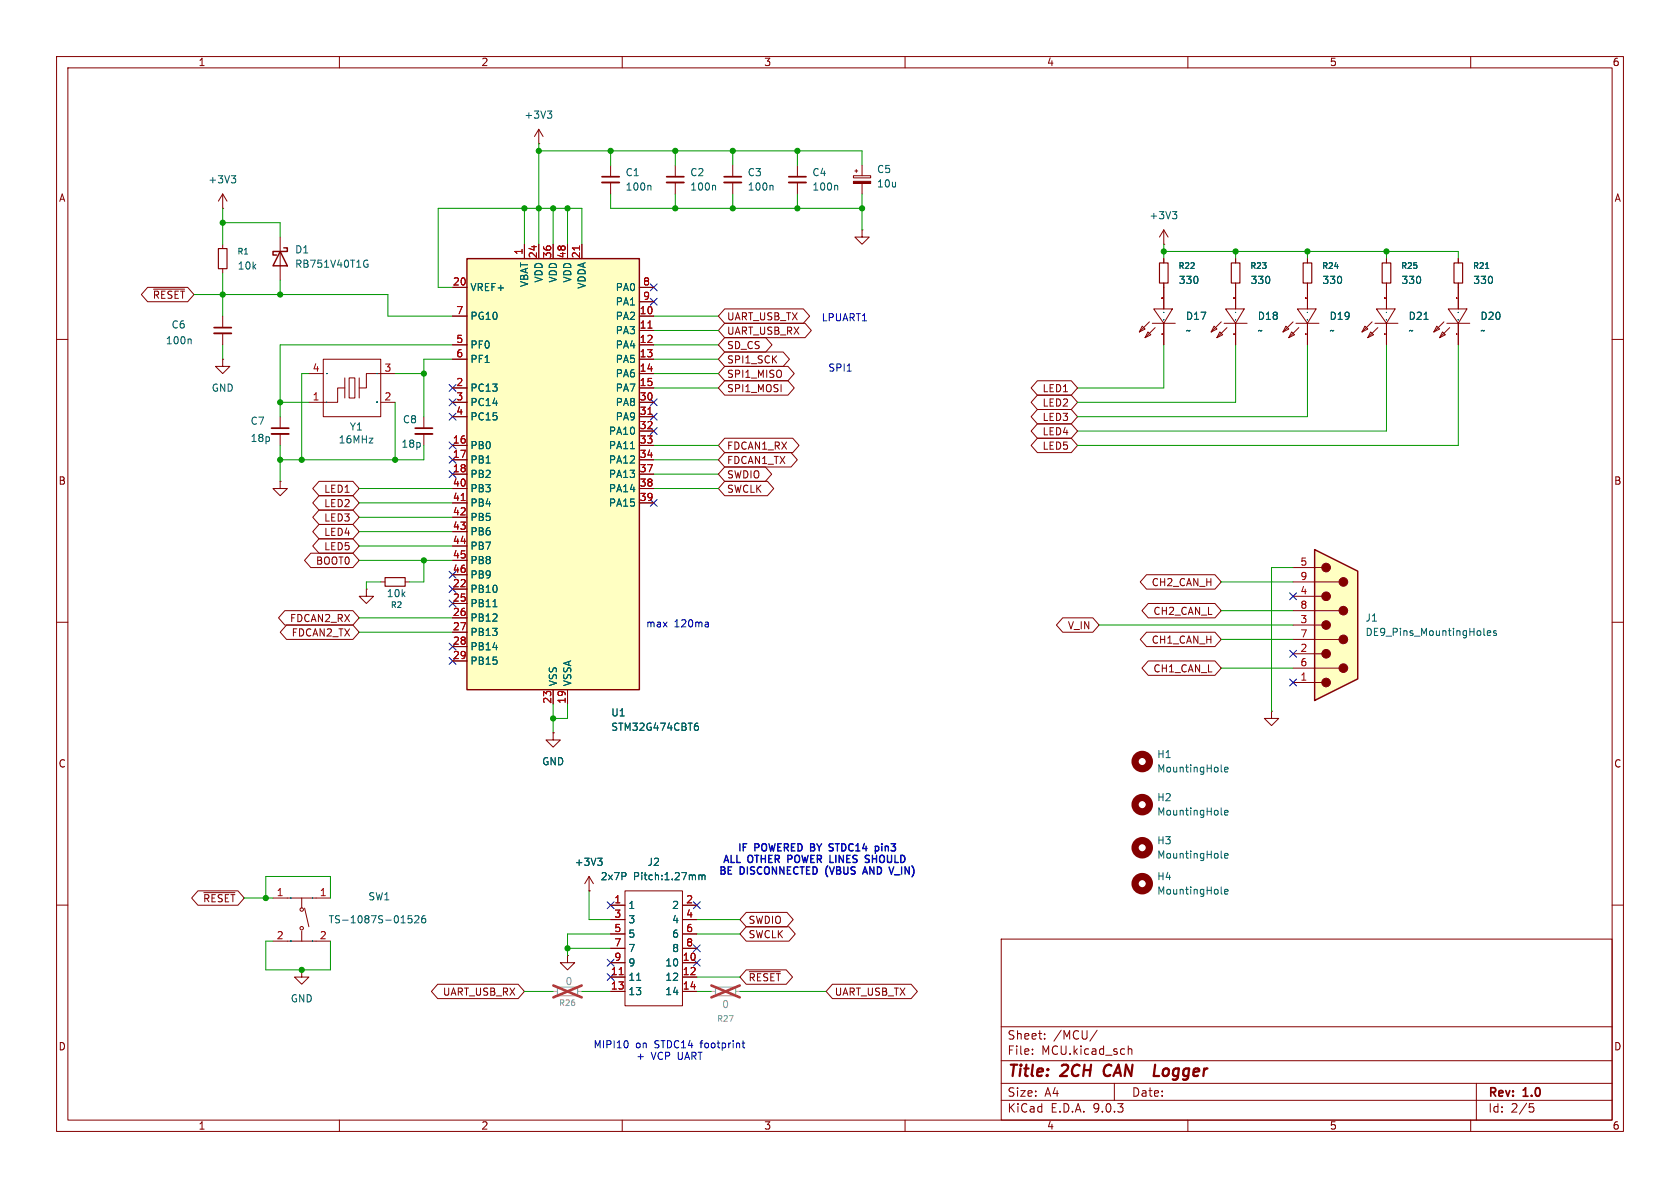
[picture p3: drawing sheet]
<svg xmlns="http://www.w3.org/2000/svg" width="297mm" height="210mm" viewBox="0 0 297 210" stroke-linecap="round" stroke-linejoin="round" font-family="sans-serif">
<g fill="none" stroke="#840000" stroke-width=".18">
<path d="M10 10h277v190h-277zM12 12h273v186h-273zM60 10v2M110 10v2M160 10v2M210 10v2M260 10v2M39.4 36.8h.1M39.4 34.3v2.5M39.4 34.3l-.8 1.3M39.4 34.3l.7 1.3M95.2 25.4h.1"/>
<path d="M95.2 22.9l-.7 1.2M95.2 22.9l.8 1.2M95.2 22.9v2.5M107.9 29.2v2M107.9 32.3v2M119.4 29.2v2M119.4 32.3v2M129.5 29.2v2M129.5 32.3v2M141 29.2v2M141 32.3v2M150.9 31.1h3v.3h-3z"/>
<path d="M151.1 30.2h.5M151.4 30v.5M152.4 29.2v1.9M152.4 32.4v1.9M39.4 43.2v.7M39.4 47.5v.8M39.4 55.9v2M39.4 58.9v2.1M152.4 40.6v1.3h1.3l-1.3 1.3-1.3-1.3h1.3M152.4 40.6h.1M201.9 57.7l.5 .5-1 .5zM202.9 58.7l.6 .5-1.1 .5z"/>
<path d="M203.2 56.9l-1.8 1.8M203.7 57.2h4.1M204 54.6h3.3l-1.6 2.6zM204.2 57.9l-1.8 1.8M205.7 43.2h.1M205.7 40.6l-.7 1.3M205.7 40.6l.8 1.3M205.7 40.6v2.6M205.7 45.7v.8M205.7 50v4.6M205.7 57.2v3.8M214.6 57.7l.5 .5-1 .5z"/>
<path d="M215.6 58.7l.6 .5-1.1 .5zM215.9 56.9l-1.8 1.8M216.4 57.2h4.1M216.7 54.6h3.3l-1.6 2.6zM216.9 57.9l-1.8 1.8M218.4 45.7v.8M218.4 50v4.6M218.4 57.2v3.8M227.3 57.7l.5 .5-1 .5zM228.3 58.7l.6 .5-1.1 .5zM228.6 56.9l-1.8 1.8M229.1 57.2h4.1"/>
<path d="M229.4 54.6h3.3l-1.6 2.6zM229.6 57.9l-1.8 1.8M231.1 45.7v.8M231.1 50v4.6M231.1 57.2v3.8M241.3 57.7l.5 .5-1 .5zM242.3 58.7l.5 .5-1 .5zM242.6 56.9l-1.8 1.8M243.1 57.2h4M243.3 54.6h3.3l-1.5 2.6zM243.6 57.9l-1.8 1.8M245.1 45.7v.8"/>
<path d="M245.1 50v4.6M245.1 57.2v3.8M254 57.7l.5 .5-1 .5zM255 58.7l.5 .5-1 .5zM255.3 56.9l-1.8 1.8M255.8 57.2h4M256 54.6h3.3l-1.5 2.6zM256.3 57.9l-1.8 1.8M257.8 45.7v.8M257.8 50v4.6M257.8 57.2v3.8M10 60h2"/>
<path d="M39.4 63.5v1.3h1.2l-1.2 1.2-1.3-1.2h1.3M39.4 63.5h.1M49.5 73.7v2M49.5 76.7v2M54.6 66h2.5M57.1 63.5h10.2v10.2h-10.2zM61 68.6h-1.3v2.5h-5.1M61 66.8v3.6M61.7 66.8h1v3.6h-1zM63.5 66.8v3.6M67.3 71.1h2.5M69.8 66h-5v2.6h-1.3"/>
<path d="M74.9 73.7v2M74.9 76.7v2M285 60h2M49.5 85.1v1.3h1.3l-1.3 1.2-1.2-1.2h1.2M49.5 85.1h.1M10 110h2M64.8 104.1v1.3h1.2l-1.2 1.3-1.3-1.3h1.3M64.8 104.1h.1M67.3 102.9h.8M71.6 102.9h.8M285 110h2M97.8 129.5v1.3h1.3l-1.3 1.3-1.3-1.3h1.3"/>
<path d="M97.8 129.5h.1M48.3 158.8h10.1M53.3 158.8v1.7M104.1 157.5h.1M104.1 154.9l-.7 1.3M104.1 154.9l.8 1.3M104.1 154.9v2.6M110.5 157.5h10.1v20.3h-10.1zM10 160h2M48.3 166.4h10.1M53.3 171.5v1.2h1.3l-1.3 1.3-1.2-1.3h1.2M53.3 171.5h.1"/>
<path d="M53.3 164.6v1.8M53.8 160.5l.8 3.3M100.3 168.9v1.3h1.3l-1.3 1.3-1.2-1.3h1.2M100.3 168.9h.1M107.9 160h2.6M107.9 162.6h2.6M107.9 165.1h2.6M107.9 167.6h2.6M107.9 170.2h2.6M107.9 172.7h2.6M107.9 175.3h2.6M120.6 160h2.6"/>
<path d="M120.6 162.6h2.6M120.6 165.1h2.6M120.6 167.6h2.6M120.6 170.2h2.6M120.6 172.7h2.6M120.6 175.3h2.6M177 166h108v32h-108zM285 160h2M60 198v2M110 198v2M160 198v2M177 194.5h108"/>
<path d="M177 191.5h108M177 187.5h108M177 181.5h108M182.5 186.3v.1M182.5 185.5v.1M184.7 183.6v.1M184.7 182.8v.1M194 182.1l-1.3 2M197 191.5v3M199.5 184.9v1.5M199.5 185.5l.2-.1 .3 .1 .1 .9M210 198v2"/>
<path d="M260 198v2M261 191.5v6.5M270.4 195.1h.7M270.5 195.7h.4l.3 .3-.2 .5-.5 .1"/>
<circle cx="53.3" cy="164.1" r=".3"/>
<circle cx="53.3" cy="160.8" r=".3"/>
</g>
<path d="M195.4 188.5a1.27 1.27 0 0 0 0 1.6M204.2 188.2l-.2 2h.9M205.7 189.1l-.2 .7 .2 .3" fill="none" stroke="#840000" stroke-width=".4"/>
<path d="M106.4 31.2h3.1M117.9 31.2h3M128 31.2h3.1M139.4 31.2h3.1M37.8 57.9h3.1M48 75.7h3.1M73.4 75.7h3.1" fill="none" stroke="#840000" stroke-width=".3"/>
<path d="M106.4 32.3h3.1M117.9 32.3h3M128 32.3h3.1M139.4 32.3h3.1M37.8 58.9h3.1M48 76.7h3.1M73.4 76.7h3.1" fill="none" stroke="#840000" stroke-width=".33"/>
<g fill="none" stroke="#006464" stroke-width=".18">
<path d="M96.8 19.6h.7l-.4 .5M40.9 31.1h.8l-.5 .4M41.4 31.5l.3 .3v.3l-.3 .2M97.3 20.1l.2 .3v.3l-.2 .2M114.9 32.8l.2 .1v.7M126.3 32.8l.2 .1v.7M136.5 32.8l.2 .1v.7M147.9 32.8l.2 .1v.7M207.3 37.4h.7l-.4 .5M207.8 37.9l.2 .2v.3l-.2 .3M33.6 59.9l.2 .2v.7M205.7 56.5h.1"/>
<path d="M205.7 55.2h.1M218.4 56.5h.1M218.4 55.2h.1M231.1 56.5h.1M231.1 55.2h.1M245.1 56.5h.1M245.1 55.2h.1M251.8 56.5h.7M257.8 56.5h.1M257.8 55.2h.1M262.6 47.5h.6M57.8 71.1h.1"/>
<path d="M57.8 66h.1M66.6 71.1h.1M66.7 66h.1M66.7 71.1h.1M66.7 71.1h-.1M215.9 136.3l.2 .2M216.5 136l.6-.1-.1-.2-.3-.1-.2 .2 .1 .6h.4M51.4 158.8h.1M51.4 158.7h.1M51.4 158.7v.1M55.3 158.8h.1M55.3 158.7v.1"/>
<path d="M55.3 158.7h.1M105.7 151.7h.7l-.4 .5M106.2 152.2l.2 .2v.3l-.2 .3M110.6 154.4v.4M123.6 154.7v.8M123.6 154.8l.3-.1 .2 .2M124.1 154.9l.2-.2h.3v.8M124.1 154.9v.6M215.9 151.5l.2 .2M215.9 157.9l.2 .2M215.9 143.9l.2 .2M216.5 151.3l.6-.1-.1-.3h-.3l-.2 .1 .1 .6h.4"/>
<path d="M216.5 143.7l.6-.2-.1-.2-.3-.1-.2 .2 .1 .6h.4M216.5 157.6l.6-.1-.1-.2-.3-.1-.2 .2 .1 .6h.4M51.4 166.4h.1M51.4 166.3v.1M55.3 166.4h.1M72.8 161.9h-.6l-.1 .6 .2-.1h.4l.1 .2v.4l-.2 .1-.5-.1M73.3 162l.5-.1 .3 .3-.8 .9h.8M75.1 161.9h-.3a.86 .86 0 0 0 0 1.2l.4-.1 .1-.4-.3-.2h-.2l-.3 .2M112.5 173.3h.8"/>
</g>
<path d="M38.6 43.9h1.5v3.6h-1.5zM205 46.5h1.5v3.5h-1.5zM217.7 46.5h1.5v3.5h-1.5zM230.4 46.5h1.5v3.5h-1.5zM244.3 46.5h1.6v3.5h-1.6zM257 46.5h1.6v3.5h-1.6zM68.1 102.1h3.5v1.5h-3.5z" fill="none" stroke="#840000" stroke-width=".2"/>
<g fill="none" stroke="#a90000" stroke-width=".18">
<path d="M205.4 59.1h.1M205.5 52.7h.1M218.1 59.1h.1M218.2 52.7h.1M230.8 59.1h.1M230.8 52.7h.1M230.9 52.7h-.1M230.9 52.7h.1M230.9 59v.1M244.8 59.1h.1M244.8 52.7h.1M244.8 59v.1"/>
<path d="M257.5 59.1h.1M257.5 52.7h.1M109.5 172.3h.7"/>
</g>
<path d="M150.9 32.1h3v.3h-3z" fill="#840000" stroke="#840000" stroke-width=".18"/>
<g fill="none" stroke="#840000" stroke-width="1.3">
<circle cx="201.9" cy="134.6" r="1.27"/>
<circle cx="201.9" cy="142.2" r="1.27"/>
<circle cx="201.9" cy="149.9" r="1.27"/>
<circle cx="201.9" cy="156.2" r="1.27"/>
</g>
<path d="M98.6 174.5h3.5v1.5h-3.5z" fill="none" stroke="#a1a1a1" stroke-width=".2"/>
<path d="M97.8 175.3h.8M102.1 175.3h.8" fill="none" stroke="#a1a1a1" stroke-width=".18"/>
<path d="M97.8 174.2l5 2.1M102.8 174.2l-5 2.1" fill="none" stroke="#e12e31" stroke-width=".46"/>
<path d="M232.4 97.2l7.6 3.8v19l-7.6 3.8z" fill="#ffffc2"/>
<path d="M228.6 100.3h5.1M228.6 102.9h8.1M228.6 105.4h5.1M228.6 108h8.1M228.6 110.5h5.1M228.6 113h8.1M228.6 115.6h5.1M228.6 118.1h8.1M224.8 125.7v1.3h1.3l-1.3 1.3-1.3-1.3h1.3M224.8 125.7h.1M228.6 120.7h5.1" fill="none" stroke="#840000" stroke-width=".18"/>
<path d="M232.4 97.2l7.6 3.8v19l-7.6 3.8z" fill="none" stroke="#840000" stroke-width=".25"/>
<g fill="#840000" stroke="#840000" stroke-width=".18">
<circle cx="234.4" cy="100.3" r=".76"/>
<circle cx="234.4" cy="105.4" r=".76"/>
<circle cx="234.4" cy="110.5" r=".76"/>
<circle cx="234.4" cy="115.6" r=".76"/>
<circle cx="234.4" cy="120.6" r=".76"/>
<circle cx="237.5" cy="102.9" r=".76"/>
<circle cx="237.5" cy="107.9" r=".76"/>
<circle cx="237.5" cy="113" r=".76"/>
<circle cx="237.5" cy="118.1" r=".76"/>
</g>
<path d="M262.4 112.3h.1M262.9 111.9l.6-.1v-.2l-.4-.1-.2 .2 .1 .6h.5M264.5 111.6l-.3-.1-.2 .2 .1 .2 .4 .1v.3h-.5" fill="none" stroke="#006464" stroke-width=".18"/>
<path d="M82.5 45.7h30.5v76.2h-30.5z" fill="#ffffc2"/>
<path d="M49.5 44.5l1.3 2.5h-2.5zM50.2 43.8h.6v.7h-2.5v.6h.6M82.5 45.7h30.5v76.2h-30.5z" fill="none" stroke="#840000" stroke-width=".25"/>
<g fill="none" stroke="#840000" stroke-width=".18">
<path d="M26.1 50.8h7.1l1.1 1.3-1.1 1.2h-7.1l-1.1-1.2zM27.1 51.1h5.5M49.5 41.9v7.6M80 50.8h2.5M80 55.9h2.5M92.7 43.2v2.5M95.2 43.2v2.5M97.8 43.2v2.5M100.3 43.2v2.5M102.9 43.2v2.5M113 50.8h2.6M113 55.9h2.6"/>
<path d="M113 53.3h2.6M113 58.4h2.6M128.1 59.7h7.3l1.1 1.3-1.1 1.2h-7.3l-1.1-1.2zM128.1 57.1h14.2l1.1 1.3-1.1 1.3h-14.2l-1.1-1.3zM128.1 54.6h13.9l1.1 1.3-1.1 1.3h-13.9l-1.1-1.3zM205.7 45.7v.8M205.7 50v4.6M205.7 57.2v3.8M218.4 45.7v.8M218.4 50v4.6M218.4 57.2v3.8M231.1 45.7v.8"/>
<path d="M231.1 50v4.6M231.1 57.2v3.8M245.1 45.7v.8M245.1 50v4.6M245.1 57.2v3.8M257.8 45.7v.8M257.8 50v4.6M257.8 57.2v3.8M80 61h2.5M80 63.5h2.5M80 68.6h2.5M80 71.1h2.5"/>
<path d="M80 73.7h2.5M80 78.7h2.5M113 61h2.6M113 63.5h2.6M113 68.6h2.6M113 71.1h2.6M113 73.7h2.6M113 78.7h2.6M113 66h2.6M113 76.2h2.6M128.1 62.2h10.4l1.1 1.3-1.1 1.3h-10.4l-1.1-1.3zM128.1 77.5h12l1.2 1.2-1.2 1.3h-12l-1.1-1.3z"/>
<path d="M128.1 67.3h11.2l1.1 1.3-1.1 1.3h-11.2l-1.1-1.3zM128.1 64.8h11.2l1.1 1.2-1.1 1.3h-11.2l-1.1-1.3zM183.4 77.5h6l1.1 1.2-1.1 1.3h-6l-1.1-1.3zM183.4 72.4h6l1.1 1.3-1.1 1.2h-6l-1.1-1.2zM183.4 74.9h6l1.1 1.3-1.1 1.3h-6l-1.1-1.3zM183.4 69.8h6l1.1 1.3-1.1 1.3h-6l-1.1-1.3zM183.4 67.3h6l1.1 1.3-1.1 1.3h-6l-1.1-1.3zM54.9 97.8h7.5l1.1 1.3-1.1 1.2h-7.5l-1.1-1.2zM56.4 85.1h6l1.1 1.3-1.1 1.2h-6l-1.1-1.2zM56.4 90.2h6l1.1 1.2-1.1 1.3h-6l-1.1-1.3zM56.4 87.6h6l1.1 1.3-1.1 1.3h-6l-1.1-1.3zM56.4 95.2h6l1.1 1.3-1.1 1.3h-6l-1.1-1.3z"/>
<path d="M56.4 92.7h6l1.1 1.3-1.1 1.3h-6l-1.1-1.3zM80 81.3h2.5M80 83.8h2.5M80 86.4h2.5M80 88.9h2.5M80 91.4h2.5M80 94h2.5M80 96.5h2.5M80 99.1h2.5M113 81.3h2.6M113 83.8h2.6M113 86.4h2.6"/>
<path d="M113 88.9h2.6M128.1 85.1h7.6l1.1 1.3-1.1 1.2h-7.6l-1.1-1.2zM128.1 80h11.7l1.2 1.3-1.2 1.3h-11.7l-1.1-1.3zM128.1 82.5h7.2l1.1 1.3-1.1 1.3h-7.2l-1.1-1.3zM50.4 107.9h12l1.1 1.3-1.1 1.3h-12l-1.2-1.3zM50.7 110.5h11.7l1.1 1.3-1.1 1.2h-11.7l-1.2-1.2zM80 101.6h2.5M80 104.1h2.5M80 106.7h2.5M80 109.2h2.5M80 111.8h2.5M80 114.3h2.5"/>
<path d="M80 116.8h2.5M187.9 109.2h5.3l1.1 1.3-1.1 1.3h-5.3l-1.1-1.3zM202.7 101.6h12.1l1.1 1.3-1.1 1.2h-12.1l-1.1-1.2zM202.7 111.8h12.1l1.1 1.2-1.1 1.3h-12.1l-1.1-1.3zM203 116.8h11.8l1.1 1.3-1.1 1.3h-11.8l-1.1-1.3zM203 106.7h11.8l1.1 1.3-1.1 1.2h-11.8l-1.1-1.2zM97.8 129.5h.1M97.8 121.9v2.6M100.3 121.9v2.6M35 157.5h7.1l1.1 1.3-1.1 1.2h-7.1l-1.1-1.2zM36 157.8h5.5M104.1 157.5h.1"/>
<path d="M77.4 174h14.2l1.1 1.3-1.1 1.2h-14.2l-1.1-1.2zM107.9 160h2.6M107.9 162.6h2.6M107.9 165.1h2.6M107.9 167.6h2.6M107.9 170.2h2.6M107.9 172.7h2.6M107.9 175.3h2.6M120.6 160h2.6M120.6 162.6h2.6M120.6 165.1h2.6M120.6 167.6h2.6"/>
<path d="M120.6 170.2h2.6M120.6 172.7h2.6M120.6 175.3h2.6M131.9 171.4h7.1l1.1 1.3-1.1 1.3h-7.1l-1.1-1.3zM131.9 163.8h7.6l1.1 1.3-1.1 1.3h-7.6l-1.1-1.3zM131.9 161.3h7.2l1.1 1.3-1.1 1.2h-7.2l-1.1-1.2zM132.5 171.8h5.5M147.2 174h13.9l1.1 1.3-1.1 1.2h-13.9l-1.2-1.2z"/>
</g>
<g fill="none" stroke="#a90000" stroke-width=".18">
<path d="M102.5 43.5v.7M114.5 58h.8M205.4 59.1h.1M205.5 52.7h.1M218.1 59.1h.1M218.2 52.7h.1M230.8 59.1h.1M230.8 52.7h.1M230.9 52.7h-.1M230.9 52.7h.1M230.9 59v.1M244.8 59.1h.1"/>
<path d="M244.8 52.7h.1M244.8 59v.1M257.5 59.1h.1M257.5 52.7h.1M114.5 73.2h.8M81.5 88.5h.7M109.5 172.3h.7"/>
</g>
<g fill="none" stroke="#006464" stroke-width=".18">
<path d="M64.5 46h.5M64.8 46.7h.3v.4l-.3 .2-.3-.1M205.7 56.5h.1M205.7 55.2h.1M218.4 56.5h.1M218.4 55.2h.1M231.1 56.5h.1M231.1 55.2h.1M245.1 56.5h.1M245.1 55.2h.1M251.8 56.5h.7M257.8 56.5h.1"/>
<path d="M257.8 55.2h.1M262.6 47.5h.6M111.5 79.3h.7M87.1 107.3h.8M123 128.3h.2l.3 .3-.1 .4-.4 .1M123.4 127.8l-.4 .1M105.7 151.7h.7l-.4 .5M106.2 152.2l.2 .2v.3l-.2 .3M110.6 154.4v.4M123.6 154.7v.8M123.6 154.8l.3-.1 .2 .2M124.1 154.9l.2-.2h.3v.8"/>
<path d="M124.1 154.9v.6M112.5 173.3h.8"/>
</g>
<path d="M126.5 174.5h3.5v1.5h-3.5z" fill="none" stroke="#a1a1a1" stroke-width=".2"/>
<path d="M125.7 175.3h.8M130 175.3h.8" fill="none" stroke="#a1a1a1" stroke-width=".18"/>
<path d="M125.8 174.2l5 2.1M130.8 174.2l-5 2.1" fill="none" stroke="#e12e31" stroke-width=".46"/>
<g fill="none" stroke="#009600" stroke-width=".18">
<path d="M39.4 39.4h10.1v2.5M39.4 36.8v6.4M92.7 36.8v6.4M95.2 25.4v17.8M95.2 26.7h57.2v2.5M97.8 36.8v6.4M100.3 36.8v6.4M107.9 34.3v2.5h44.5M107.9 26.7v2.5M119.4 26.7v2.5M119.4 34.3v2.5M129.5 26.7v2.5"/>
<path d="M129.5 34.3v2.5M141 26.7v2.5M141 34.3v2.5M152.4 34.3v6.3M34.3 52.1h34.3v3.8h11.4M39.4 48.3v7.6M49.5 49.5v2.6M102.9 43.2v-6.4h-25.4v14h2.5M115.6 55.9h11.4M115.6 58.4h11.4M205.7 44.5h52.1v1.2M205.7 43.2v2.5"/>
<path d="M218.4 44.5v1.2M231.1 44.5v1.2M245.1 44.5v1.2M39.4 61v2.5M49.5 78.7v6.4M49.5 71.1h5.1M54.6 66h-1.3v15.3M69.8 66h5.1M69.8 71.1v10.2M74.9 78.7v2.6h-25.4M80 63.5h-5.1v10.2M80 61h-30.5v12.7"/>
<path d="M115.6 66h11.4M115.6 61h11.4M115.6 63.5h11.4M115.6 68.6h11.4M115.6 78.7h11.4M205.7 61v7.6h-15.2M218.4 61v10.1h-27.9M231.1 61v12.7h-40.6M245.1 61v15.2h-54.6M257.8 61v17.7h-67.3M63.5 86.4h16.5M63.5 99.1h16.5"/>
<path d="M63.5 94h16.5M63.5 88.9h16.5M63.5 96.5h16.5M63.5 91.4h16.5M74.9 99.1v3.8h-2.5M115.6 83.8h11.4M115.6 86.4h11.4M115.6 81.3h11.4M63.5 111.8h16.5M63.5 109.2h16.5M67.3 102.9h-2.5v1.2M194.3 110.5h34.3"/>
<path d="M215.9 102.9h12.7M215.9 108h12.7M215.9 113h12.7M215.9 118.1h12.7M228.6 100.3h-3.8v25.4M97.8 124.5v5M100.3 124.5v2.5h-2.5M43.2 158.8h5.1M47 158.8v-3.9h11.4v3.9M104.1 157.5v5.1h3.8M48.3 166.4h-1.3v5.1h11.4v-5.1M92.7 175.3h5.1"/>
<path d="M100.3 167.6h7.6M102.9 175.3h5M107.9 165.1h-7.6v3.8M123.2 175.3h2.5M123.2 172.7h7.6M123.2 162.6h7.6M123.2 165.1h7.6M130.8 175.3h15.2"/>
</g>
<g fill="none" stroke="#000084" stroke-width=".18">
<path d="M115 52.7l1.2 1.2M115 50.2l1.2 1.2M116.2 52.7l-1.2 1.2M116.2 50.2l-1.2 1.2M79.4 78.1l1.2 1.2M79.4 68l1.2 1.2M79.4 70.5l1.2 1.2M79.4 73.1l1.2 1.2M80.6 78.1l-1.2 1.2M80.6 68l-1.2 1.2M80.6 70.5l-1.2 1.2M80.6 73.1l-1.2 1.2"/>
<path d="M115 70.5l1.2 1.2M115 73.1l1.2 1.2M115 75.6l1.2 1.2M116.2 70.5l-1.2 1.2M116.2 73.1l-1.2 1.2M116.2 75.6l-1.2 1.2M79.4 80.7l1.2 1.2M79.4 83.2l1.2 1.2M80.6 80.7l-1.2 1.2M80.6 83.2l-1.2 1.2M115 88.3l1.2 1.2M116.2 88.3l-1.2 1.2"/>
<path d="M79.4 116.2l1.2 1.2M79.4 113.7l1.2 1.2M79.4 106.1l1.2 1.2M79.4 103.5l1.2 1.2M79.4 101l1.2 1.2M80.6 106.1l-1.2 1.2M80.6 116.2l-1.2 1.2M80.6 113.7l-1.2 1.2M80.6 103.5l-1.2 1.2M80.6 101l-1.2 1.2M228 104.8l1.2 1.2M228 115l1.2 1.2"/>
<path d="M229.2 104.8l-1.2 1.2M229.2 115l-1.2 1.2M228 120l1.2 1.3M229.2 120l-1.2 1.3M107.3 159.4l1.3 1.2M108.6 159.4l-1.3 1.2M122.6 159.4l1.2 1.2M123.8 159.4l-1.2 1.2M107.3 169.6l1.3 1.2M107.3 172.1l1.3 1.2M108.6 169.6l-1.3 1.2M108.6 172.1l-1.3 1.2"/>
<path d="M122.6 167l1.2 1.2M122.6 169.6l1.2 1.2M123.8 167l-1.2 1.2M123.8 169.6l-1.2 1.2"/>
</g>
<path d="M149.8 65.6h.7M125.1 110l.1 .2v.6M125.2 110.8h-.1M125.2 110.3h-.1M111 184.2v.8M131.2 184.4h.5M131.4 184v1.1l.3 .1" fill="none" stroke="#0000c2" stroke-width=".18"/>
<path d="M146.7 152.5h.6M146.8 150.4h.3M146.8 149.8h.3M146.8 149.2h.3M152.5 154.5l.4-1.3 .5 1.3M152.6 154.2h.6M153.4 151.9l.3 .2-.3 .4M154.9 149.6h.3l.2 .2-.1 .5-.4 .1M158.1 154.6h1" fill="none" stroke="#0000c2" stroke-width=".25"/>
<g fill="#009600" stroke="#009600" stroke-width=".18">
<circle cx="245.1" cy="44.5" r=".46"/>
<circle cx="231.1" cy="44.5" r=".46"/>
<circle cx="218.4" cy="44.5" r=".46"/>
<circle cx="205.7" cy="44.5" r=".46"/>
<circle cx="97.8" cy="127" r=".46"/>
<circle cx="74.9" cy="99.1" r=".46"/>
<circle cx="74.9" cy="66" r=".46"/>
<circle cx="39.4" cy="39.4" r=".46"/>
<circle cx="49.5" cy="52.1" r=".46"/>
<circle cx="39.4" cy="52.1" r=".46"/>
<circle cx="53.3" cy="81.3" r=".46"/>
<circle cx="49.5" cy="81.3" r=".46"/>
<circle cx="49.5" cy="71.1" r=".46"/>
<circle cx="92.7" cy="36.8" r=".46"/>
<circle cx="69.8" cy="81.3" r=".46"/>
<circle cx="100.3" cy="167.6" r=".46"/>
<circle cx="47" cy="158.8" r=".46"/>
<circle cx="53.3" cy="171.5" r=".46"/>
<circle cx="95.2" cy="26.7" r=".46"/>
<circle cx="97.8" cy="36.8" r=".46"/>
<circle cx="95.2" cy="36.8" r=".46"/>
<circle cx="141" cy="26.7" r=".46"/>
<circle cx="129.5" cy="26.7" r=".46"/>
<circle cx="119.4" cy="26.7" r=".46"/>
<circle cx="100.3" cy="36.8" r=".46"/>
<circle cx="107.9" cy="26.7" r=".46"/>
<circle cx="141" cy="36.8" r=".46"/>
<circle cx="152.4" cy="36.8" r=".46"/>
<circle cx="119.4" cy="36.8" r=".46"/>
<circle cx="129.5" cy="36.8" r=".46"/>
</g>
<g font-size="2.8" fill="#840000">
<text x="178" y="190.9">Title:</text>
<text x="187.7" y="190.9">2CH</text>
<text x="196" y="190.9">CAN</text>
<text x="206.4" y="190.9">Logger</text>
</g>
<g font-size="2.1" fill="#840000">
<text x="178" y="184">Sheet:</text>
<text x="186.2" y="184">/MCU/</text>
<text x="178" y="186.7">File:</text>
<text x="184.1" y="186.7">MCU.kicad_sch</text>
<text x="178" y="196.9">KiCad</text>
<text x="178" y="194.1">Size:</text>
<text x="184.7" y="194.1">A4</text>
<text x="185.7" y="196.9">E.D.A.</text>
<text x="193.3" y="196.9">9.0.3</text>
<text x="200" y="194.1">Date:</text>
<text x="263" y="194.3">Rev:</text>
<text x="263" y="196.9">Id:</text>
<text x="267.1" y="196.9">2/5</text>
<text x="269.4" y="194.3">1.0</text>
</g>
<g font-size="1.8" fill="#840000">
<text x="35" y="11.9">1</text>
<text x="85" y="11.9">2</text>
<text x="135" y="11.9">3</text>
<text x="185" y="11.9">4</text>
<text x="235" y="11.9">5</text>
<text x="285" y="11.9">6</text>
<text x="10.3" y="35.9">A</text>
<text x="285.3" y="35.9">A</text>
<text x="26.9" y="53">~{RESET}</text>
<text x="128.4" y="59.4">UART_USB_RX</text>
<text x="128.4" y="56.8">UART_USB_TX</text>
<text x="128.4" y="64.5">SPI1_SCK</text>
<text x="128.4" y="61.9">SD_CS</text>
<text x="128.4" y="69.5">SPI1_MOSI</text>
<text x="128.4" y="67">SPI1_MISO</text>
<text x="184.2" y="69.5">LED1</text>
<text x="184.2" y="74.6">LED3</text>
<text x="184.2" y="77.2">LED4</text>
<text x="184.2" y="72.1">LED2</text>
<text x="128.4" y="82.2">FDCAN1_TX</text>
<text x="128.4" y="79.7">FDCAN1_RX</text>
<text x="184.2" y="79.7">LED5</text>
<text x="10.3" y="85.9">B</text>
<text x="57.2" y="87.3">LED1</text>
<text x="57.2" y="89.9">LED2</text>
<text x="128.4" y="87.3">SWCLK</text>
<text x="128.4" y="84.8">SWDIO</text>
<text x="285.3" y="85.9">B</text>
<text x="57.2" y="92.4">LED3</text>
<text x="57.2" y="94.9">LED4</text>
<text x="55.8" y="100">BOOT0</text>
<text x="57.2" y="97.5">LED5</text>
<text x="203.5" y="103.8">CH2_CAN_H</text>
<text x="51.2" y="110.2">FDCAN2_RX</text>
<text x="51.5" y="112.7">FDCAN2_TX</text>
<text x="188.7" y="111.4">V_IN</text>
<text x="203.5" y="114">CH1_CAN_H</text>
<text x="203.8" y="108.9">CH2_CAN_L</text>
<text x="203.8" y="119.1">CH1_CAN_L</text>
<text x="10.3" y="135.9">C</text>
<text x="285.3" y="135.9">C</text>
<text x="35.8" y="159.7">~{RESET}</text>
<text x="132.2" y="166.1">SWCLK</text>
<text x="132.2" y="163.5">SWDIO</text>
<text x="132.2" y="173.7">~{RESET}</text>
<text x="78.2" y="176.2">UART_USB_RX</text>
<text x="147.5" y="176.2">UART_USB_TX</text>
<text x="10.3" y="185.9">D</text>
<text x="285.3" y="185.9">D</text>
<text x="35" y="199.9">1</text>
<text x="85" y="199.9">2</text>
<text x="135" y="199.9">3</text>
<text x="185" y="199.9">4</text>
<text x="235" y="199.9">5</text>
<text x="285" y="199.9">6</text>
</g>
<g font-size="1.8" fill="#006464">
<text x="92.6" y="21.2">+3V3</text>
<text x="36.7" y="32.6">+3V3</text>
<text x="110.5" y="31.3">C1</text>
<text x="110.5" y="33.9">100n</text>
<text x="121.9" y="31.3">C2</text>
<text x="121.9" y="33.9">100n</text>
<text x="132.1" y="31.3">C3</text>
<text x="132.1" y="33.9">100n</text>
<text x="143.5" y="31.3">C4</text>
<text x="143.5" y="33.9">100n</text>
<text x="154.9" y="30.8">C5</text>
<text x="154.9" y="33.3">10u</text>
<text x="203.1" y="39">+3V3</text>
<text x="41.9" y="47.9">10k</text>
<text x="52.1" y="45">D1</text>
<text x="52.1" y="47.5">RB751V40T1G</text>
<text x="83.1" y="51.7">VREF+</text>
<text x="93.6" y="50.8" transform="rotate(-90 93.6 50.8)">VBAT</text>
<text x="96.1" y="50.1" transform="rotate(-90 96.1 50.1)">VDD</text>
<text x="98.7" y="50.1" transform="rotate(-90 98.7 50.1)">VDD</text>
<text x="101.2" y="50.1" transform="rotate(-90 101.2 50.1)">VDD</text>
<text x="103.7" y="51.1" transform="rotate(-90 103.7 51.1)">VDDA</text>
<text x="108.8" y="51.7">PA0</text>
<text x="208.3" y="50.4">330</text>
<text x="221" y="50.4">330</text>
<text x="233.7" y="50.4">330</text>
<text x="247.7" y="50.4">330</text>
<text x="260.4" y="50.4">330</text>
<text x="30.2" y="58.3">C6</text>
<text x="83.1" y="56.7">PG10</text>
<text x="108.8" y="54.2">PA1</text>
<text x="108.8" y="56.7">PA2</text>
<text x="108.8" y="59.3">PA3</text>
<text x="209.6" y="59.3">~</text>
<text x="209.6" y="56.7">D17</text>
<text x="222.3" y="59.3">~</text>
<text x="222.3" y="56.7">D18</text>
<text x="235" y="59.3">~</text>
<text x="235" y="56.7">D19</text>
<text x="248.9" y="59.3">~</text>
<text x="248.9" y="56.7">D21</text>
<text x="261.6" y="59.3">~</text>
<text x="261.6" y="56.7">D20</text>
<text x="29.2" y="61.1">100n</text>
<text x="83.1" y="61.8">PF0</text>
<text x="83.1" y="64.4">PF1</text>
<text x="108.8" y="61.8">PA4</text>
<text x="108.8" y="64.4">PA5</text>
<text x="37.3" y="69.4">GND</text>
<text x="83.1" y="69.4">PC13</text>
<text x="83.1" y="72">PC14</text>
<text x="108.8" y="66.9">PA6</text>
<text x="108.8" y="69.4">PA7</text>
<text x="108.8" y="72">PA8</text>
<text x="44.2" y="75.3">C7</text>
<text x="61.7" y="76.3">Y1</text>
<text x="71.1" y="75">C8</text>
<text x="83.1" y="74.5">PC15</text>
<text x="107.5" y="77.1">PA10</text>
<text x="108.8" y="74.5">PA9</text>
<text x="44.2" y="78.3">18p</text>
<text x="59.8" y="78.6">16MHz</text>
<text x="70.9" y="79.3">18p</text>
<text x="83.1" y="79.6">PB0</text>
<text x="83.1" y="82.1">PB1</text>
<text x="107.5" y="79.6">PA11</text>
<text x="107.5" y="82.1">PA12</text>
<text x="83.1" y="84.7">PB2</text>
<text x="83.1" y="87.2">PB3</text>
<text x="83.1" y="89.8">PB4</text>
<text x="107.5" y="84.7">PA13</text>
<text x="107.5" y="87.2">PA14</text>
<text x="107.5" y="89.8">PA15</text>
<text x="83.1" y="92.3">PB5</text>
<text x="83.1" y="94.8">PB6</text>
<text x="83.1" y="97.4">PB7</text>
<text x="83.1" y="99.9">PB8</text>
<text x="68.3" y="105.8">10k</text>
<text x="83.1" y="102.5">PB9</text>
<text x="83.1" y="105">PB10</text>
<text x="83.1" y="107.5">PB11</text>
<text x="83.1" y="110.1">PB12</text>
<text x="83.1" y="112.6">PB13</text>
<text x="241.3" y="110.1">J1</text>
<text x="241.3" y="112.6">DE9_Pins_MountingHoles</text>
<text x="83.1" y="115.2">PB14</text>
<text x="83.1" y="117.7">PB15</text>
<text x="98.7" y="121.4" transform="rotate(-90 98.7 121.4)">VSS</text>
<text x="101.2" y="121.4" transform="rotate(-90 101.2 121.4)">VSSA</text>
<text x="108" y="129.4">STM32G474CBT6</text>
<text x="108" y="126.8">U1</text>
<text x="95.8" y="135.5">GND</text>
<text x="204.5" y="134.2">H1</text>
<text x="204.5" y="136.8">MountingHole</text>
<text x="204.5" y="141.8">H2</text>
<text x="204.5" y="149.5">H3</text>
<text x="204.5" y="144.4">MountingHole</text>
<text x="101.5" y="153.3">+3V3</text>
<text x="106.1" y="155.8">2x7P</text>
<text x="112" y="155.8">Pitch:1.27mm</text>
<text x="114.4" y="153.3">J2</text>
<text x="204.5" y="152">MountingHole</text>
<text x="204.5" y="155.8">H4</text>
<text x="65" y="159.4">SW1</text>
<text x="111" y="160.9">1</text>
<text x="118.7" y="160.9">2</text>
<text x="204.5" y="158.3">MountingHole</text>
<text x="58" y="163.4">TS-1087S-01526</text>
<text x="111" y="163.4">3</text>
<text x="111" y="166">5</text>
<text x="118.7" y="163.4">4</text>
<text x="118.7" y="166">6</text>
<text x="111" y="168.5">7</text>
<text x="111" y="171">9</text>
<text x="111" y="173.6">11</text>
<text x="117.5" y="171">10</text>
<text x="117.5" y="173.6">12</text>
<text x="118.7" y="168.5">8</text>
<text x="51.3" y="177.4">GND</text>
<text x="111" y="176.1">13</text>
<text x="117.5" y="176.1">14</text>
</g>
<g font-size="1.8" fill="#a90000">
<text x="92.5" y="45.2" transform="rotate(-90 92.5 45.2)">1</text>
<text x="95" y="45.8" transform="rotate(-90 95 45.8)">24</text>
<text x="97.5" y="45.8" transform="rotate(-90 97.5 45.8)">36</text>
<text x="100.1" y="45.8" transform="rotate(-90 100.1 45.8)">48</text>
<text x="102.6" y="45.8" transform="rotate(-90 102.6 45.8)">21</text>
<text x="80" y="50.5">20</text>
<text x="113.6" y="50.5">8</text>
<text x="113.6" y="53.1">9</text>
<text x="80.6" y="55.6">7</text>
<text x="113" y="55.6">10</text>
<text x="113" y="58.2">11</text>
<text x="55.2" y="65.8">4</text>
<text x="67.9" y="65.8">3</text>
<text x="80.6" y="60.7">5</text>
<text x="80.6" y="63.2">6</text>
<text x="113" y="60.7">12</text>
<text x="113" y="63.2">13</text>
<text x="113" y="65.8">14</text>
<text x="55.2" y="70.9">1</text>
<text x="67.9" y="70.9">2</text>
<text x="80.6" y="68.3">2</text>
<text x="80.6" y="70.9">3</text>
<text x="113" y="68.3">15</text>
<text x="113" y="70.9">30</text>
<text x="80.6" y="73.4">4</text>
<text x="113" y="73.4">31</text>
<text x="113" y="75.9">32</text>
<text x="80" y="78.5">16</text>
<text x="80" y="81">17</text>
<text x="80" y="83.6">18</text>
<text x="113" y="78.5">33</text>
<text x="113" y="81">34</text>
<text x="113" y="83.6">37</text>
<text x="80" y="86.1">40</text>
<text x="80" y="88.6">41</text>
<text x="113" y="86.1">38</text>
<text x="113" y="88.6">39</text>
<text x="80" y="91.2">42</text>
<text x="80" y="93.7">43</text>
<text x="80" y="96.3">44</text>
<text x="80" y="98.8">45</text>
<text x="80" y="101.3">46</text>
<text x="229.8" y="100.1">5</text>
<text x="80" y="103.9">22</text>
<text x="80" y="106.4">25</text>
<text x="229.8" y="102.6">9</text>
<text x="229.8" y="105.2">4</text>
<text x="229.8" y="107.7">8</text>
<text x="80" y="109">26</text>
<text x="80" y="111.5">27</text>
<text x="229.8" y="110.2">3</text>
<text x="229.8" y="112.8">7</text>
<text x="80" y="114">28</text>
<text x="80" y="116.6">29</text>
<text x="229.8" y="115.3">2</text>
<text x="229.8" y="117.9">6</text>
<text x="97.5" y="124.5" transform="rotate(-90 97.5 124.5)">23</text>
<text x="100.1" y="124.5" transform="rotate(-90 100.1 124.5)">19</text>
<text x="229.8" y="120.4">1</text>
<text x="48.8" y="158.5">1</text>
<text x="56.4" y="158.5">1</text>
<text x="108.5" y="159.8">1</text>
<text x="121.2" y="159.8">2</text>
<text x="48.8" y="166.1">2</text>
<text x="56.4" y="166.1">2</text>
<text x="108.5" y="162.3">3</text>
<text x="108.5" y="164.8">5</text>
<text x="108.5" y="167.4">7</text>
<text x="121.2" y="162.3">4</text>
<text x="121.2" y="164.8">6</text>
<text x="121.2" y="167.4">8</text>
<text x="107.9" y="172.5">11</text>
<text x="108.5" y="169.9">9</text>
<text x="120.6" y="169.9">10</text>
<text x="120.6" y="172.5">12</text>
<text x="107.9" y="175">13</text>
<text x="120.6" y="175">14</text>
</g>
<g font-size="1.8" fill="#0000c2">
<text x="145.2" y="57">LPUART1</text>
<text x="146.3" y="65.9">SPI1</text>
<text x="114.1" y="111.1">max</text>
<text x="119.2" y="111.1">120ma</text>
<text x="126.9" y="155">BE</text>
<text x="127.6" y="152.9">ALL OTHER</text>
<text x="130.2" y="150.9">IF</text>
<text x="130.8" y="155">DISCONNECTED</text>
<text x="133.4" y="150.9">POWERED BY</text>
<text x="139.8" y="152.9">POWER</text>
<text x="146.4" y="155">(VBUS</text>
<text x="147.6" y="150.9">STDC14</text>
<text x="147.7" y="152.9">LINES</text>
<text x="153.7" y="155">AND</text>
<text x="154.5" y="152.9">SHOULD</text>
<text x="156.2" y="150.9">pin3</text>
<text x="158.8" y="155">V_IN)</text>
<text x="104.8" y="185.5">MIPI10</text>
<text x="112.4" y="185.5">on</text>
<text x="115.8" y="185.5">STDC14</text>
<text x="124.1" y="185.5">footprint</text>
<text x="112.4" y="187.6">+</text>
<text x="115.1" y="187.6">VCP UART</text>
</g>
<g font-size="1.8" fill="#989898">
<text x="99.9" y="174.3">0</text>
<text x="127.6" y="178.4">0</text>
</g>
<g font-size="1.4" fill="#006464">
<text x="41.9" y="45.2">R1</text>
<text x="208.2" y="47.7">R22</text>
<text x="220.9" y="47.7">R23</text>
<text x="233.6" y="47.7">R24</text>
<text x="247.6" y="47.7">R25</text>
<text x="260.3" y="47.7">R21</text>
<text x="69" y="107.7">R2</text>
</g>
<g font-size="1.4" fill="#989898">
<text x="98.7" y="178">R26</text>
<text x="126.7" y="180.8">R27</text>
</g>
</svg>
